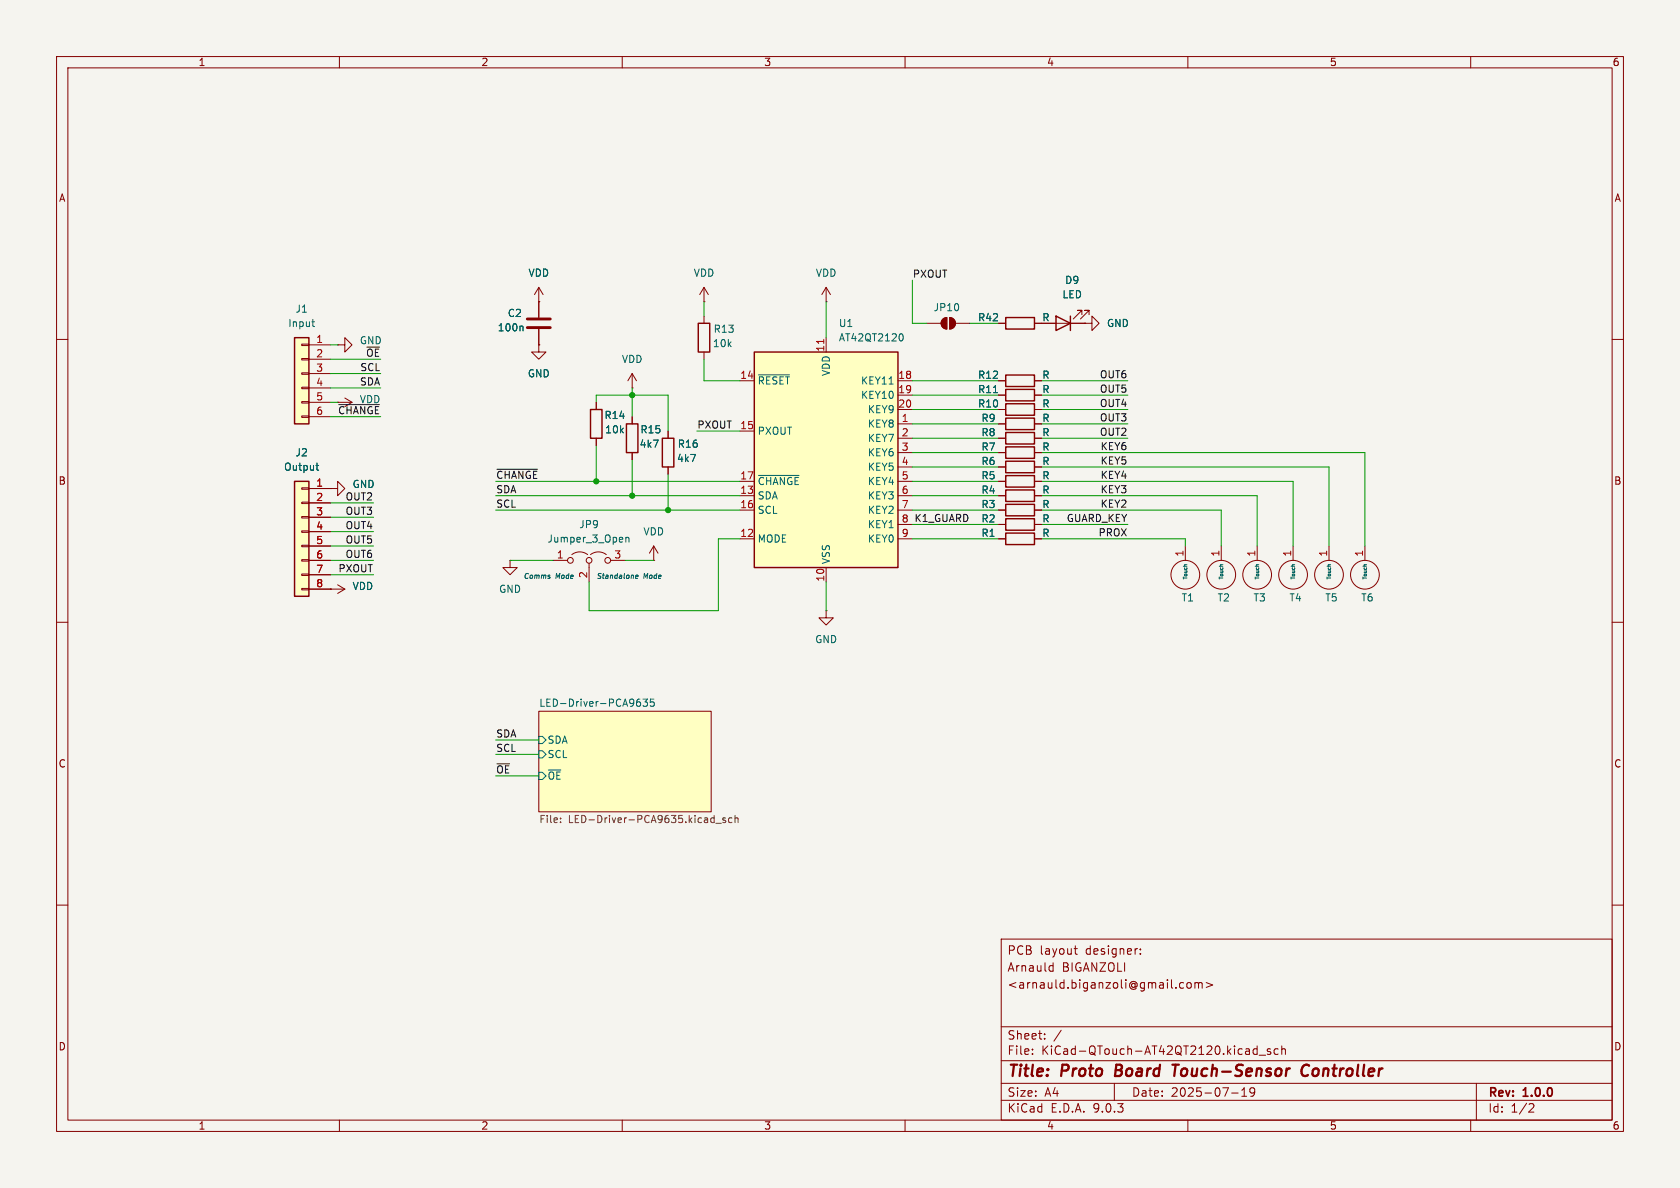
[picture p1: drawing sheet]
<svg xmlns="http://www.w3.org/2000/svg" width="297mm" height="210mm" viewBox="0 0 297 210" stroke-linecap="round" stroke-linejoin="round" font-family="sans-serif">
<path d="M0 0h297v210h-297z" fill="#f5f4ef" stroke="#f5f4ef" stroke-width=".18"/>
<g fill="none" stroke="#840000" stroke-width=".18">
<path d="M10 10h277v190h-277zM12 12h273v186h-273zM60 10v2M110 10v2M160 10v2M210 10v2M260 10v2M95.2 53.3h.1M95.2 50.8l-.7 1.3M95.2 50.8l.8 1.3M95.2 50.8v5.3M95.2 58.2v2.8"/>
<path d="M124.5 53.3h.1M124.5 50.8l-.8 1.3M124.5 50.8l.7 1.3M124.5 50.8v2.5M124.5 55.9v1.3M191.8 57.2h1.2v-1.3l1.3 1.3-1.3 1.2v-1.2M191.8 57.2h.1M10 60h2M95.2 61v1.2h1.3l-1.3 1.3-1.2-1.3h1.2M95.2 61h.1M105.4 71.1v1.3M105.4 77.5v1.2"/>
<path d="M111.8 68.6h.1M111.8 66v2.6M111.8 73.7v1.2M111.8 66l-.8 1.3M111.8 66l.7 1.3M118.1 76.2v1.3M124.5 62.2v1.3M176.5 74.9h1.3M182.9 74.9h1.2M285 60h2M58.4 86.4h1.3v-1.3l1.3 1.3-1.3 1.2v-1.2M58.4 86.4h.1"/>
<path d="M97.8 99.1h2.5M101.1 98a2.26 2.26 0 0 1 2.8 0M104.1 99.6v3.3M104.4 98a2.26 2.26 0 0 1 2.8 0M107.9 99.1h2.6M111.8 80v1.3M115.6 99.1h.1M115.6 96.5l-.8 1.3M115.6 96.5l.7 1.3M115.6 96.5v2.6M118.1 82.6v1.2M209.5 96.5v2.6"/>
<path d="M215.9 96.5v2.6M222.2 96.5v2.6M228.6 96.5v2.6M234.9 96.5v2.6M241.3 96.5v2.6M10 110h2M285 110h2M95.2 125.7h30.5v17.8h-30.5zM10 160h2M177 166h108v32h-108zM185.7 170.7l.5 .1M186.2 170.2v1.5"/>
<path d="M186.2 171.6l-.5 .1M189.9 167.7h.6M190.1 167.2v1.3l.4 .2M201 167.7h.1M201.6 168.6v.1M201.6 167.8v.1M209.2 173.8l-.4-.1-.3 .3v.4l.2 .2h.5M210 173.8l.3-.1 .3 .3v.4l-.3 .3-.3-.1-.2-.2v-.4zM211.2 173.8l.5-.1 .2 .2M211.2 173.7v1M211.9 173.9l.2-.2 .4 .1v.9M211.9 173.9v.8"/>
<path d="M213.2 173.7l1.2 .4-1.2 .5M285 160h2M60 198v2M110 198v2M160 198v2M177 194.5h108M177 191.5h108M177 187.5h108M177 181.5h108M182.5 186.3v.1M182.5 185.5v.1M184.7 183.6v.1"/>
<path d="M184.7 182.8v.1M187.6 182.1l-1.3 2M197 191.5v3M210 198v2M217.7 193.2h1.2M219.5 193.8h.9M219.5 192.7l.5-.4v1.5M221.6 186.3l.2 .1 .4-.1M221.8 192.9l-.3 .3h-.3l-.2-.3 .1-.5 .4-.1 .2 .1a.99 .99 0 0 1-.3 1.4h-.3M222.2 184.9v1.5M222.2 185.5l-.4-.1-.2 .1M222.6 186.5h1.1"/>
<path d="M224.6 185.5l-.4-.1-.2 .2 .1 .2 .5 .2v.3h-.6M226 185.5l-.5-.1-.3 .3v.4l.2 .2h.6M226.6 185.5l.2-.1 .4 .1v.9M226.6 184.9v1.5M260 198v2M261 191.5v6.5M270.5 195.1l.5 .1 .2 .3-1 1.1h1"/>
<circle cx="100.8" cy="99.1" r=".51"/>
<circle cx="104.1" cy="99.1" r=".51"/>
<circle cx="107.4" cy="99.1" r=".51"/>
<circle cx="209.5" cy="101.6" r="2.54"/>
<circle cx="215.9" cy="101.6" r="2.54"/>
<circle cx="222.2" cy="101.6" r="2.54"/>
<circle cx="228.6" cy="101.6" r="2.54"/>
<circle cx="234.9" cy="101.6" r="2.54"/>
<circle cx="241.3" cy="101.6" r="2.54"/>
</g>
<path d="M197.4 188.2l-.3 2h.8M207.3 188.2h1.1M207.8 188.2l-.2 2M231.4 188.4a.88 .88 0 0 0-1 0 .88 .88 0 0 0-.3 1 .69 .69 0 0 0 .3 .7 .69 .69 0 0 0 .8-.1" fill="none" stroke="#840000" stroke-width=".4"/>
<path d="M95.2 125.7h30.5v17.8h-30.5z" fill="#ffffc2" stroke="#ffffc2" stroke-width=".18"/>
<g fill="none" stroke="#006464" stroke-width=".18">
<path d="M92.3 57.6l.2 .2v.7M110.6 95v.8M110.6 95.1l.2-.1h.3l.1 .8M209.8 99.8h-.3l-.1 .2M216.2 99.8h-.3l-.1 .2M222.5 99.8h-.3l-.1 .2M228.9 99.8h-.3l-.1 .2M235.2 99.8h-.3l-.1 .2M241.6 99.8h-.3l-.1 .2M95.2 132.7h.7l.6 .7-.6 .6h-.7zM95.2 130.2h.7l.6 .6-.6 .6h-.7zM95.2 136.5h.7l.6 .7-.6 .6h-.7z"/>
<path d="M112.6 124.1h.4l.3 .2-.2 .5h-.5M113.1 123.6h-.3l-.2 .3M113.7 123.6h.8l-.5 .5 .4 .1v.5l-.2 .2-.5-.2M115.6 123.6h-.6l-.1 .6 .2-.1h.4l.2 .2-.1 .4-.2 .2-.5-.2"/>
</g>
<path d="M99.1 145.3v.1M99.1 144.6v.2M126.1 144.6h.2M126.3 144.1v1.3M126.3 145.4h-.2M126.6 145.5h.9M128.2 144.6h-.3l-.1 .2v.1l.4 .2v.3h-.4M129.4 144.6h-.4l-.2 .2 .1 .6h.5M129.9 144.7l.2-.1h.3l.1 .8M129.9 144.1v1.3" fill="none" stroke="#725600" stroke-width=".18"/>
<path d="M123.4 57.2h2.1v5h-2.1zM104.4 72.4h2v5.1h-2zM110.7 74.9h2.1v5.1h-2.1zM117.1 77.5h2v5.1h-2zM177.8 73.9h5.1v2h-5.1z" fill="none" stroke="#840000" stroke-width=".25"/>
<path d="M93.2 56.4h4.1M93.2 57.9h4.1" fill="none" stroke="#840000" stroke-width=".51"/>
<path d="M52.1 85.1h2.5v20.3h-2.5z" fill="#ffffc2"/>
<path d="M52.1 85.1h2.5v20.3h-2.5z" fill="none" stroke="#840000" stroke-width=".25"/>
<g fill="none" stroke="#840000" stroke-width=".18">
<path d="M53.3 86.2h1.3v.3h-1.3zM53.3 88.8h1.3v.2h-1.3zM53.3 91.3h1.3v.3h-1.3zM53.3 93.9h1.3v.2h-1.3zM53.3 96.4h1.3v.2h-1.3zM53.3 98.9h1.3v.3h-1.3zM54.6 86.4h3.8M54.6 88.9h3.8M54.6 91.4h3.8M54.6 94h3.8M54.6 96.5h3.8M54.6 99.1h3.8"/>
<path d="M90.2 99.1v1.2h1.2l-1.2 1.3-1.3-1.3h1.3M90.2 99.1h.1M53.3 101.5h1.3v.2h-1.3zM53.3 104h1.3v.3h-1.3zM54.6 101.6h3.8M54.6 104.1h6.4M58.4 104.1h.1M59.7 103.4l1.3 .7M61 104.1l-1.3 .8"/>
</g>
<path d="M55.8 82.3h.5M56 81.9v1l.3 .2" fill="none" stroke="#006464" stroke-width=".18"/>
<path d="M52.1 59.7h2.5v15.2h-2.5z" fill="#ffffc2"/>
<path d="M52.1 59.7h2.5v15.2h-2.5z" fill="none" stroke="#840000" stroke-width=".25"/>
<g fill="none" stroke="#840000" stroke-width=".18">
<path d="M53.3 60.8h1.3v.3h-1.3zM53.3 63.4h1.3v.2h-1.3zM53.3 65.9h1.3v.3h-1.3zM53.3 68.5h1.3v.2h-1.3zM53.3 71h1.3v.2h-1.3zM53.3 73.5h1.3v.3h-1.3zM54.6 61h3.8M54.6 63.5h3.8M54.6 66h3.8M54.6 68.6h3.8M54.6 71.1h3.8M54.6 73.7h3.8"/>
<path d="M59.7 71.1h.1M59.7 61h1.3v-1.3l1.2 1.3-1.2 1.2v-1.2M59.7 61h.1M59.7 71.1h2.5M61 70.4l1.2 .7M62.2 71.1l-1.2 .8"/>
</g>
<path d="M55.1 56.9h.5M55.3 57.5l.3 .2" fill="none" stroke="#006464" stroke-width=".18"/>
<path d="M133.3 62.2h25.4v38.1h-25.4z" fill="#ffffc2"/>
<g fill="none" stroke="#840000" stroke-width=".25">
<path d="M177.8 56.1h5.1v2.1h-5.1zM186.7 55.9l2.5 1.3-2.5 1.2zM189.2 55.9v2.5M133.3 62.2h25.4v38.1h-25.4zM177.8 68.8h5.1v2.1h-5.1zM177.8 79h5.1v2h-5.1zM177.8 76.5h5.1v2h-5.1zM177.8 71.4h5.1v2h-5.1zM177.8 66.3h5.1v2h-5.1zM177.8 89.2h5.1v2h-5.1zM177.8 91.7h5.1v2h-5.1zM177.8 94.2h5.1v2.1h-5.1z"/>
<path d="M177.8 86.6h5.1v2h-5.1zM177.8 84.1h5.1v2h-5.1zM177.8 81.5h5.1v2.1h-5.1z"/>
</g>
<g fill="none" stroke="#840000" stroke-width=".18">
<path d="M95.2 53.3h.1M95.2 53.3v2.8M95.2 58.2v2.8M146 53.3h.1M146 50.8v2.5M146 59.7v2.5M146 50.8l-.7 1.3M146 50.8l.8 1.3M163.8 57.2h2.6M166.7 56.4l.7-.3v2.1a1.02 1.02 0 0 1-.9-.7 1.02 1.02 0 0 1 .2-1.1zM167.9 56.1a1.02 1.02 0 0 1 1 1.1 1.02 1.02 0 0 1-1 1zM168.9 57.2h2.5"/>
<path d="M176.5 57.2h1.3M182.9 57.2h8.9M191.3 55.6v-.7h-.8h.8l-1.6 1.5M191.8 57.2h.1M192.5 55.6v-.7h-.7h.7l-1.5 1.5M95.2 61h.1M105.4 71.1v1.3M105.4 77.5v1.2M111.8 73.7v1.2M118.1 76.2v1.3M130.8 67.3h2.5M130.8 76.2h2.5"/>
<path d="M158.7 67.3h2.6M158.7 69.9h2.6M158.7 72.4h2.6M158.7 74.9h2.6M158.7 77.5h2.6M176.5 67.3h1.3M176.5 69.9h1.3M176.5 72.4h1.3M176.5 74.9h1.3M176.5 77.5h1.3M182.9 67.3h1.2M182.9 69.9h1.2"/>
<path d="M182.9 72.4h1.2M182.9 74.9h1.2M182.9 77.5h1.2M54.6 86.4h3.8M54.6 88.9h3.8M54.6 91.4h3.8M54.6 94h3.8M54.6 96.5h3.8M54.6 99.1h3.8M58.4 86.4h.1M111.8 80v1.3M118.1 82.6v1.2"/>
<path d="M130.8 85.1h2.5M130.8 87.6h2.5M130.8 90.2h2.5M130.8 95.3h2.5M158.7 85.1h2.6M158.7 87.6h2.6M158.7 90.2h2.6M158.7 95.3h2.6M158.7 80h2.6M158.7 82.6h2.6M158.7 92.7h2.6M176.5 85.1h1.3"/>
<path d="M176.5 87.6h1.3M176.5 90.2h1.3M176.5 95.3h1.3M176.5 80h1.3M176.5 82.6h1.3M176.5 92.7h1.3M182.9 85.1h1.2M182.9 87.6h1.2M182.9 90.2h1.2M182.9 95.3h1.2M182.9 80h1.2M182.9 82.6h1.2"/>
<path d="M182.9 92.7h1.2M54.6 101.6h3.8M54.6 104.1h3.8M58.4 104.1h.1M146 108v1.2h1.3l-1.3 1.3-1.2-1.3h1.2M146 108h.1M146 100.3v2.6"/>
</g>
<path d="M92.3 57.6l.2 .2v.7M159.4 59a.79 .79 0 0 1 0 1.3M134.1 66.3h5.5M157.2 67.9h.7M175.6 69.4h.8M55.8 82.3h.5M56 81.9v1l.3 .2M134.1 84h7.2" fill="none" stroke="#006464" stroke-width=".18"/>
<path d="M145.6 60v.7" fill="none" stroke="#a90000" stroke-width=".18"/>
<g fill="#840000" stroke="#840000" stroke-width=".18">
<path d="M166.7 56.4l.7-.3v2.1a1.02 1.02 0 0 1-.9-.7 1.02 1.02 0 0 1 .2-1.1z"/>
<path d="M167.9 56.1a1.02 1.02 0 0 1 1 1.1 1.02 1.02 0 0 1-1 1z"/>
</g>
<path d="M59.9 71.5h7.2M87.9 83h7.1" fill="none" stroke="#0f0f0f" stroke-width=".18"/>
<g fill="none" stroke="#009600" stroke-width=".18">
<path d="M124.5 53.3v2.6M146 53.3v6.4M161.3 49.5v7.7h2.5M171.4 57.2h5.1M58.4 73.7h8.9M58.4 66h8.9M58.4 68.6h8.9M58.4 61h1.3M58.4 63.5h8.9M58.4 71.1h1.3M105.4 71.1v-1.2h12.7v6.3M105.4 78.7v6.4"/>
<path d="M111.8 68.6v5.1M123.2 76.2h7.6M124.5 63.5v3.8h6.3M161.3 77.5h15.2M161.3 69.9h15.2M161.3 67.3h15.2M161.3 74.9h15.2M161.3 72.4h15.2M184.1 77.5h15.3M184.1 69.9h15.3M184.1 67.3h15.3M184.1 74.9h15.3"/>
<path d="M184.1 72.4h15.3M58.4 94h7.6M58.4 96.5h7.6M58.4 99.1h7.6M58.4 91.4h7.6M58.4 88.9h7.6M87.6 85.1h43.2M87.6 90.2h43.2M87.6 87.6h43.2M90.2 99.1h7.6M110.5 99.1h5.1M111.8 81.3v6.3"/>
<path d="M118.1 83.8v6.4M130.8 95.3h-3.8v12.7h-22.9v-5.1M161.3 80h15.2M161.3 85.1h15.2M161.3 82.6h15.2M161.3 90.2h15.2M161.3 87.6h15.2M161.3 92.7h15.2M161.3 95.3h15.2M184.1 82.6h50.8v13.9M184.1 80h57.2v16.5M184.1 85.1h44.5v11.4"/>
<path d="M184.1 87.6h38.1v8.9M184.1 90.2h31.8v6.3M184.1 92.7h15.3M184.1 95.3h25.4v1.2M58.4 101.6h7.6M146 102.9v5.1M87.6 137.2h7.6M87.6 133.4h7.6M87.6 130.8h7.6"/>
</g>
<path d="M112.4 101.7h.3l.1 .2-.4 .1M112.7 102.2l-.2 .1" fill="none" stroke="#0000c2" stroke-width=".18"/>
<g fill="#009600" stroke="#009600" stroke-width=".18">
<circle cx="111.8" cy="69.9" r=".46"/>
<circle cx="118.1" cy="90.2" r=".46"/>
<circle cx="111.8" cy="87.6" r=".46"/>
<circle cx="105.4" cy="85.1" r=".46"/>
</g>
<g font-size="2.8" fill="#840000">
<text x="178" y="190.9">Title:</text>
<text x="187.7" y="190.9">Proto</text>
<text x="198" y="190.9">Board</text>
<text x="209" y="190.9">Touch-Sensor</text>
<text x="232.5" y="190.9">Controller</text>
</g>
<g font-size="2.1" fill="#840000">
<text x="178" y="172">Arnauld</text>
<text x="178" y="169">PCB</text>
<text x="183.8" y="169">layout</text>
<text x="187.7" y="172">BIGANZOLI</text>
<text x="192" y="169">designer:</text>
<text x="178" y="175">&lt;arnauld.biganzoli@gmail.com&gt;</text>
<text x="178" y="184">Sheet:</text>
<text x="178" y="186.7">File:</text>
<text x="184.1" y="186.7">KiCad-QTouch-AT42QT2120.kicad_sch</text>
<text x="178" y="196.9">KiCad</text>
<text x="178" y="194.1">Size:</text>
<text x="184.7" y="194.1">A4</text>
<text x="185.7" y="196.9">E.D.A.</text>
<text x="193.3" y="196.9">9.0.3</text>
<text x="200" y="194.1">Date:</text>
<text x="207" y="194.1">2025-07-19</text>
<text x="263" y="194.3">Rev:</text>
<text x="263" y="196.9">Id:</text>
<text x="267.1" y="196.9">1/2</text>
<text x="269.4" y="194.3">1.0.0</text>
</g>
<g font-size="1.8" fill="#840000">
<text x="35" y="11.9">1</text>
<text x="85" y="11.9">2</text>
<text x="135" y="11.9">3</text>
<text x="185" y="11.9">4</text>
<text x="235" y="11.9">5</text>
<text x="285" y="11.9">6</text>
<text x="10.3" y="35.9">A</text>
<text x="285.3" y="35.9">A</text>
<text x="10.3" y="85.9">B</text>
<text x="285.3" y="85.9">B</text>
<text x="10.3" y="135.9">C</text>
<text x="285.3" y="135.9">C</text>
<text x="10.3" y="185.9">D</text>
<text x="285.3" y="185.9">D</text>
<text x="35" y="199.9">1</text>
<text x="85" y="199.9">2</text>
<text x="135" y="199.9">3</text>
<text x="185" y="199.9">4</text>
<text x="235" y="199.9">5</text>
<text x="285" y="199.9">6</text>
</g>
<g font-size="1.8" fill="#006464">
<text x="93.3" y="49.1">VDD</text>
<text x="122.5" y="49.1">VDD</text>
<text x="144.1" y="49.1">VDD</text>
<text x="187.7" y="52.9">LED</text>
<text x="188.2" y="50.4">D9</text>
<text x="50.8" y="58">Input</text>
<text x="52.1" y="55.5">J1</text>
<text x="87.9" y="58.8">100n</text>
<text x="89.7" y="56.2">C2</text>
<text x="126.1" y="59">R13</text>
<text x="148.2" y="58">U1</text>
<text x="165" y="55.2">JP10</text>
<text x="172.8" y="57">R42</text>
<text x="184.2" y="57">R</text>
<text x="195.6" y="58">GND</text>
<text x="109.8" y="64.4">VDD</text>
<text x="125.9" y="61.6">10k</text>
<text x="148.2" y="60.6">AT42QT2120</text>
<text x="93.2" y="66.9">GND</text>
<text x="133.9" y="68.2">~{RESET}</text>
<text x="146.9" y="66.6" transform="rotate(-90 146.9 66.6)">VDD</text>
<text x="152.1" y="68.2">KEY11</text>
<text x="152.1" y="70.7">KEY10</text>
<text x="172.8" y="69.7">R11</text>
<text x="172.8" y="67.2">R12</text>
<text x="184.2" y="69.7">R</text>
<text x="184.2" y="67.2">R</text>
<text x="106.8" y="74.3">R14</text>
<text x="106.9" y="76.8">10k</text>
<text x="113.1" y="76.8">R15</text>
<text x="133.9" y="77.1">PXOUT</text>
<text x="153.3" y="73.3">KEY9</text>
<text x="153.3" y="75.8">KEY8</text>
<text x="172.8" y="72.2">R10</text>
<text x="173.4" y="74.8">R9</text>
<text x="173.4" y="77.3">R8</text>
<text x="184.2" y="74.8">R</text>
<text x="184.2" y="77.3">R</text>
<text x="184.2" y="72.2">R</text>
<text x="50.1" y="83.4">Output</text>
<text x="52.1" y="80.9">J2</text>
<text x="113" y="79.3">4k7</text>
<text x="119.6" y="81.9">4k7</text>
<text x="119.7" y="79.3">R16</text>
<text x="153.3" y="78.3">KEY7</text>
<text x="153.3" y="80.9">KEY6</text>
<text x="153.3" y="83.4">KEY5</text>
<text x="173.4" y="82.4">R6</text>
<text x="173.4" y="79.9">R7</text>
<text x="184.2" y="82.4">R</text>
<text x="184.2" y="79.9">R</text>
<text x="62.2" y="86.5">GND</text>
<text x="133.9" y="86">~{CHANGE}</text>
<text x="133.9" y="88.5">SDA</text>
<text x="153.3" y="86">KEY4</text>
<text x="153.3" y="88.5">KEY3</text>
<text x="173.4" y="87.5">R4</text>
<text x="173.4" y="84.9">R5</text>
<text x="184.2" y="87.5">R</text>
<text x="184.2" y="84.9">R</text>
<text x="102.3" y="93.6">JP9</text>
<text x="113.7" y="94.8">VDD</text>
<text x="133.9" y="91">SCL</text>
<text x="153.3" y="91">KEY2</text>
<text x="153.3" y="93.6">KEY1</text>
<text x="173.4" y="90">R3</text>
<text x="173.4" y="92.6">R2</text>
<text x="173.4" y="95.1">R1</text>
<text x="184.2" y="90">R</text>
<text x="184.2" y="92.6">R</text>
<text x="184.2" y="95.1">R</text>
<text x="96.7" y="96.1">Jumper_3_Open</text>
<text x="133.9" y="96.1">MODE</text>
<text x="146.9" y="99.8" transform="rotate(-90 146.9 99.8)">VSS</text>
<text x="153.3" y="96.1">KEY0</text>
<text x="62.2" y="104.5">VDD</text>
<text x="88.1" y="105">GND</text>
<text x="208.8" y="106.5">T1</text>
<text x="215.1" y="106.5">T2</text>
<text x="221.5" y="106.5">T3</text>
<text x="227.8" y="106.5">T4</text>
<text x="234.2" y="106.5">T5</text>
<text x="240.5" y="106.5">T6</text>
<text x="144" y="113.9">GND</text>
<text x="95.2" y="125">LED-Driver-PCA9635</text>
<text x="96.7" y="131.7">SDA</text>
<text x="96.7" y="134.2">SCL</text>
<text x="96.7" y="138">~{OE}</text>
</g>
<g font-size="1.8" fill="#0f0f0f">
<text x="161.3" y="49.2">PXOUT</text>
<text x="63.5" y="61.1">GND</text>
<text x="63.6" y="65.7">SCL</text>
<text x="64.6" y="63.2">~{OE}</text>
<text x="63.5" y="71.5">VDD</text>
<text x="63.5" y="68.2">SDA</text>
<text x="194.3" y="69.5">OUT5</text>
<text x="194.3" y="67">OUT6</text>
<text x="59.7" y="73.3">~{CHANGE}</text>
<text x="123.2" y="75.9">PXOUT</text>
<text x="194.3" y="77.1">OUT2</text>
<text x="194.3" y="72">OUT4</text>
<text x="194.3" y="74.6">OUT3</text>
<text x="194.5" y="79.7">KEY6</text>
<text x="194.5" y="82.2">KEY5</text>
<text x="61" y="88.6">OUT2</text>
<text x="87.6" y="84.7">~{CHANGE}</text>
<text x="87.6" y="89.8">SCL</text>
<text x="87.6" y="87.3">SDA</text>
<text x="194.5" y="84.7">KEY4</text>
<text x="194.5" y="87.3">KEY3</text>
<text x="194.5" y="89.8">KEY2</text>
<text x="61" y="93.6">OUT4</text>
<text x="61" y="91.1">OUT3</text>
<text x="161.6" y="92.4">K1_GUARD</text>
<text x="188.5" y="92.4">GUARD_KEY</text>
<text x="194.1" y="94.9">PROX</text>
<text x="59.7" y="101.3">PXOUT</text>
<text x="61" y="96.2">OUT5</text>
<text x="61" y="98.7">OUT6</text>
<text x="87.6" y="130.5">SDA</text>
<text x="87.6" y="136.8">~{OE}</text>
<text x="87.6" y="133">SCL</text>
</g>
<g font-size="1.8" fill="#a90000">
<text x="55.8" y="60.7">1</text>
<text x="55.8" y="63.2">2</text>
<text x="55.8" y="65.8">3</text>
<text x="145.8" y="62.3" transform="rotate(-90 145.8 62.3)">11</text>
<text x="55.8" y="68.3">4</text>
<text x="55.8" y="70.9">5</text>
<text x="130.8" y="67.1">14</text>
<text x="158.7" y="67.1">18</text>
<text x="158.7" y="69.6">19</text>
<text x="55.8" y="73.4">6</text>
<text x="130.8" y="75.9">15</text>
<text x="158.7" y="72.1">20</text>
<text x="159.3" y="74.7">1</text>
<text x="159.3" y="77.2">2</text>
<text x="159.3" y="79.8">3</text>
<text x="159.3" y="82.3">4</text>
<text x="55.8" y="86.1">1</text>
<text x="55.8" y="88.6">2</text>
<text x="130.8" y="84.8">17</text>
<text x="130.8" y="87.4">13</text>
<text x="130.8" y="89.9">16</text>
<text x="159.3" y="84.8">5</text>
<text x="159.3" y="87.4">6</text>
<text x="159.3" y="89.9">7</text>
<text x="55.8" y="91.2">3</text>
<text x="55.8" y="93.7">4</text>
<text x="130.8" y="95">12</text>
<text x="159.3" y="92.5">8</text>
<text x="159.3" y="95">9</text>
<text x="55.8" y="96.3">5</text>
<text x="55.8" y="98.8">6</text>
<text x="55.8" y="101.3">7</text>
<text x="98.4" y="98.8">1</text>
<text x="108.5" y="98.8">3</text>
<text x="209.3" y="98.5" transform="rotate(-90 209.3 98.5)">1</text>
<text x="215.6" y="98.5" transform="rotate(-90 215.6 98.5)">1</text>
<text x="222" y="98.5" transform="rotate(-90 222 98.5)">1</text>
<text x="228.3" y="98.5" transform="rotate(-90 228.3 98.5)">1</text>
<text x="234.7" y="98.5" transform="rotate(-90 234.7 98.5)">1</text>
<text x="241" y="98.5" transform="rotate(-90 241 98.5)">1</text>
<text x="55.8" y="103.9">8</text>
<text x="103.9" y="102.3" transform="rotate(-90 103.9 102.3)">2</text>
<text x="145.8" y="102.9" transform="rotate(-90 145.8 102.9)">10</text>
</g>
<g font-size="1.8" fill="#725600">
<text x="95.2" y="145.8">File:</text>
<text x="100.5" y="145.8">LED-Driver-PCA9635.kicad_sch</text>
</g>
<g font-size="1.2" fill="#0000c2">
<text x="92.4" y="102.6">Comms</text>
<text x="98.2" y="102.6">Mode</text>
<text x="105.3" y="102.6">Standalone</text>
<text x="113.8" y="102.6">Mode</text>
</g>
<g font-size=".9" fill="#006464">
<text x="210.1" y="102.6" transform="rotate(-90 210.1 102.6)">Touch</text>
<text x="216.4" y="102.6" transform="rotate(-90 216.4 102.6)">Touch</text>
<text x="222.8" y="102.6" transform="rotate(-90 222.8 102.6)">Touch</text>
<text x="229.1" y="102.6" transform="rotate(-90 229.1 102.6)">Touch</text>
<text x="235.5" y="102.6" transform="rotate(-90 235.5 102.6)">Touch</text>
<text x="241.8" y="102.6" transform="rotate(-90 241.8 102.6)">Touch</text>
</g>
</svg>
